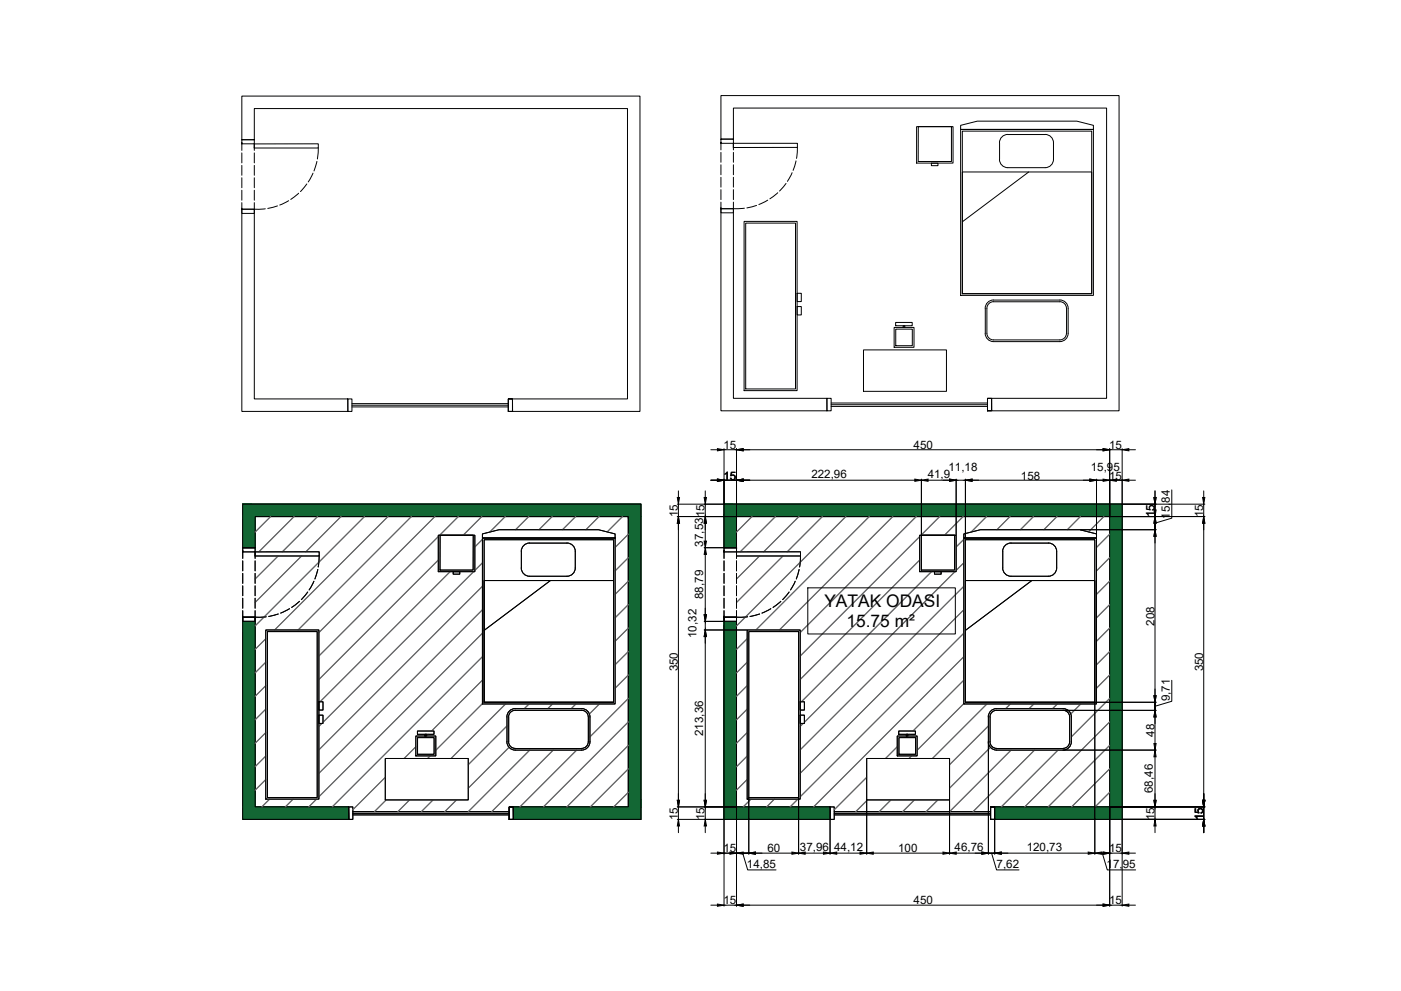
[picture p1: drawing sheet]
<svg xmlns="http://www.w3.org/2000/svg" width="594mm" height="420mm" viewBox="0 0 594 420" stroke-linecap="round" stroke-linejoin="round" font-family="sans-serif">
<!-- layer: DUVAR -->
<path d="M102.5 40.7h168.9v133.7h-54l-.1-5.3h48.8v-123.1h-158.3v13.2h-5.3zM305.7 40.5h168.8v133.7h-54v-5.3h48.7v-123.1h-158.2v13.2h-5.3zM102.5 88.7h5.3v80.4h39.7v5.3h-45zM305.7 88.5h5.3v80.4h39.6l.1 5.3h-45zM102.9 213.8h168.9v133.6h-54.1v-5.3h48.8v-123.1h-158.3v13.2h-5.3zM307 213.8h168.8v133.6h-54v-5.3h48.7v-123.1h-158.2v13.2h-5.3zM102.9 261.7h5.3v80.4h39.6l.1 5.3h-45zM307 261.7h5.3v80.4h39.6l.1 5.3h-45z" fill="none" stroke="#000" stroke-width=".42"/>
<!-- layer: PENCERE -->
<g fill="none" stroke="#000" stroke-width=".42">
<path d="M147.5 169.1h1.7v5.3h-1.7zM149.2 171.8h66.3M149.2 172.5h66.3M149.2 171.1h66.3M215.5 169.1h1.8v5.3h-1.8h1.8v-5.3h-1.8v5.3zM350.7 168.9h1.7v5.3h-1.7zM352.4 171.6h66.3M352.4 172.3h66.3M352.4 170.9h66.3M418.7 168.9h1.8v5.3h-1.8h1.8v-5.3h-1.8v5.3zM147.9 342.1h1.7v5.3h-1.7zM149.6 344.8h66.3"/>
<path d="M149.6 345.5h66.3M149.6 344.1h66.3M215.9 342.1h1.8v5.3h-1.8h1.8v-5.3h-1.8v5.3zM352 342.1h1.8v5.3h-1.8zM353.8 344.8h66.2M353.8 345.5h66.2M353.8 344.1h66.2M420 342.1h1.8v5.3h-1.8h1.8v-5.3h-1.8v5.3z"/>
</g>
<!-- layer: KAPI -->
<g fill="none" stroke="#000" stroke-width=".42">
<path d="M102.5 59.2h5.3v1.8h-5.3zM305.7 59h5.3v1.8h-5.3zM102.5 61h.1M102.5 61v2.8M102.5 64.8v4.3M102.5 70.1v4.2M102.5 75.4v4.2M107.8 61h27.2v1.8h-27.2zM107.8 61v2.8M107.8 64.8v4.3M107.8 70.1v4.2M107.8 75.4v4.2"/>
<path d="M130.1 78l-2.7 3.2M132.7 73.4l-2 3.7M134.4 68.4l-1.2 4.1M135 62.8l-.4 4.6M305.7 60.8h.1M305.7 60.8v2.8M305.7 64.6v4.2M305.7 69.9v4.2M305.7 75.2v4.1M311 60.8h27.1v1.7h-27.1zM311 60.8v2.8M311 64.6v4.2"/>
<path d="M311 69.9v4.2M311 75.2v4.1M333.3 77.8l-2.7 3.2M335.9 73.2l-2 3.7M337.5 68.2l-1.2 4M338.1 62.5l-.4 4.7M102.5 88.7h5.3v1.8h-5.3zM102.5 88.7h.1M102.5 80.7v4.2M102.5 85.9v2.8M107.8 85.9v2.8l4.7-.2M107.8 80.7v4.2"/>
<path d="M117.7 87.3l-4.1 1.1M122.4 85.1l-3.8 1.8M126.6 81.9l-3.3 2.7M305.7 88.5h5.3v1.7h-5.3zM305.7 88.5h.1M305.7 80.4v4.2M305.7 85.7v2.8M311 85.7v2.8l4.7-.2M311 80.4v4.2M320.8 87.1l-4.1 1.1M325.6 84.9l-3.8 1.8M329.8 81.7l-3.4 2.6"/>
<path d="M102.9 232.2h5.3v1.8h-5.3zM102.9 234h.1M102.9 234v2.7M102.9 237.8v4.2M108.2 234l27.2-.1v1.8h-27.2zM108.2 234v2.7M108.2 237.8v4.2M135.4 235.7l-.5 4.7M307 232.2h5.3v1.8h-5.3zM307 234h.1M307 234v2.7M307 237.8v4.2"/>
<path d="M312.3 234l27.1-.1v1.8h-27.1zM312.3 234v2.7M312.3 237.8v4.2M339.4 235.7l-.3 4.7M102.9 243.1v4.2M102.9 248.4v4.2M102.9 253.6v4.3M102.9 258.9v2.8M108.2 258.9v2.8l4.7-.2M108.2 243.1v4.2M108.2 248.4v4.2M108.2 253.6v4.3"/>
<path d="M122.8 258.1l-3.8 1.8M127 254.9l-3.3 2.6M130.5 251l-2.7 3.2M133.1 246.4l-2 3.7M134.8 241.4l-1.3 4.1M307 243.1v4.2M307 248.4v4.2M307 253.6v4.3M307 258.9v2.8M312.3 258.9v2.8l4.7-.2M312.3 243.1v4.2M312.3 248.4v4.2"/>
<path d="M312.3 253.6v4.3M326.9 258.1l-3.8 1.8M331.1 254.9l-3.3 2.6M334.6 251l-2.7 3.2M337.2 246.4l-2 3.7M338.9 241.4l-1.2 4.1M102.9 261.7h5.3v1.8h-5.3zM102.9 261.7h.1M118 260.3l-4.1 1M307 261.7h5.3v1.8h-5.3zM307 261.7h.1M322.1 260.3l-4.1 1"/>
</g>
<!-- layer: TEFRIS -->
<g fill="none" stroke="#000" stroke-width=".42">
<path d="M388.7 53.7h15.4v15.4h-15.4zM389.4 53.7h14.1v14.8h-14.1zM407.3 54.9h56.3v70.3h-56.3zM407.3 53.1l7.1-1.7h42.2l7 1.7v1.8h-56.3zM408.1 55.6h54.8v68.9h-54.8zM424.8 58l1.8-.9 16.6-.1a3.5 3.5 0 0 1 3.5 3.5v7.1a3.5 3.5 0 0 1-3.5 3.5h-15.9a3.5 3.5 0 0 1-3.4-3.5v-7.8zM394.9 69.2h2.8v1h-2.8zM408.1 72.9h54.8v51.6h-54.8zM436.2 72.9l-28.1 21.1M315.5 93.9h22.5v71.7h-22.5zM316.2 94.6h21.1v70.3h-21.1zM338 130h1.8v3.5h-1.8z"/>
<path d="M338 124.3h1.8v3.6h-1.8zM379.2 138.8h8.4v8.4h-8.4zM379.8 136.7h7v1.4h-7zM379.8 139.5h7.1v7.1h-7.1zM383 138.1h.7v.7h-.7zM418.8 128.2l1.1-.7 1.4-.3h28.1a3.5 3.5 0 0 1 3.5 3.5v10.6a3.5 3.5 0 0 1-3.5 3.5h-28.1a3.5 3.5 0 0 1-3.5-3.5v-10.6l.2-1.4zM419.5 128.5l1.8-.6h28.1l1.2 .3 1.3 1.3 .4 1.2-.1 10.6-.3 1.2-1.3 1.3-1.2 .3h-28.1l-1.2-.3-1.3-1.3-.3-1.2v-10.6l.3-1.2zM366.2 148.4h35.1v17.5h-35.1zM185.9 226.9h15.5v15.5h-15.5zM186.6 226.9h14.1l-.1 14.8h-14zM204.6 228.1h56.2v70.4h-56.2zM204.6 226.4l7-1.8h42.2l7 1.8v1.7h-56.2z"/>
<path d="M205.3 228.8h54.9v68.9h-54.9zM224.6 230.2a3.5 3.5 0 0 0-3.6 3.6l.1 7M224.6 230.3l15.8-.1a3.5 3.5 0 0 1 3.5 3.6v7M390 226.9h15.4v15.5h-15.4zM390.7 226.9h14.1v14.8h-14.1zM408.7 228.1h56.3v70.4h-56.3zM408.7 226.4l7-1.8h42.2l7.1 1.8v1.7h-56.3zM409.4 228.8h54.8v68.9h-54.8zM444.5 230.2a3.5 3.5 0 0 1 3.6 3.6v7M444.6 230.3l-15.9-.1a3.5 3.5 0 0 0-3.5 3.6v7M192.2 242.4h2.8v1h-2.8zM205.3 246.1h54.9v51.6h-54.9z"/>
<path d="M221 240.8a3.5 3.5 0 0 0 3.6 3.5M233.4 246.1l-28.1 21.2M243.9 240.8a3.5 3.5 0 0 1-3.5 3.5h-15.8M396.3 242.4h2.8v1h-2.8zM409.4 246.1h54.8v51.6h-54.8zM425.2 240.8a3.5 3.5 0 0 0 3.5 3.5h15.9M437.5 246.1l-28.1 21.2M448.1 240.8a3.5 3.5 0 0 1-3.6 3.5M112.7 267.1h22.5v71.7h-22.5zM113.4 267.8h21.1v70.3h-21.1zM316.8 267.1h22.5v71.7h-22.5zM317.5 267.8h21.1v70.3h-21.1z"/>
<path d="M135.2 297.5h1.8v3.5h-1.8zM339.3 297.5h1.8v3.5h-1.8zM135.2 303.2h1.8v3.5h-1.8zM176.3 312.1h8.5v8.4h-8.5zM177 309.9h7v1.4h-7zM177.1 312.7h7v7.1h-7zM180.2 311.3h.7v.8h-.7zM215.7 314.5l.6 1.7 .9 .8 1.3 .3M215.7 304v10.5M218.5 317.3h28.1M246.6 300.4a3.5 3.5 0 0 1 3.6 3.6v10.5a3.5 3.5 0 0 1-3.6 3.5M246.6 301.1l1.8 .6 .8 1 .3 1.3-.1 11.1-1 1.6-1.8 .6"/>
<path d="M246.6 300.5l-28.1-.1a3.5 3.5 0 0 0-3.6 3.5l.1 10.6a3.5 3.5 0 0 0 3.5 3.5h28.1M246.6 301.2l-28.1-.1-1.8 .6-.8 1-.2 1.2M339.3 303.2h1.8v3.5h-1.8zM380.5 312.1h8.4v8.4h-8.4zM381.1 309.9h7.1v1.4h-7.1zM381.2 312.7h7v7.1h-7zM384.3 311.3h.7v.8h-.7zM419.1 314.5a3.5 3.5 0 0 0 3.5 3.5M419.1 304v10.5M422.6 300.4a3.5 3.5 0 0 0-3.5 3.5M422.6 301.1l-1.8 .6-.7 1-.3 1.2 .1 11.2 .9 1.6 1.8 .6M422.6 300.5l28.2-.1a3.5 3.5 0 0 1 3.5 3.6v10.5a3.5 3.5 0 0 1-3.5 3.5h-28.2"/>
<path d="M422.6 301.2l28.2-.1 1.2 .3 1 .8 .5 1.1 .1 11.2-.6 1.7-1 .8-1.2 .3M422.6 317.3h28.2M163.4 321.6h35.2v17.5h-35.2zM367.5 321.6h35.1v17.5h-35.1z"/>
</g>
<!-- layer: HATCH -->
<g fill="#000" stroke="#000" stroke-width=".42">
<path d="M102.9 261.7v80.4zM102.9 261.7h5.3zM108.2 261.7v80.4zM307 261.7v80.4zM307 261.7h5.3zM312.3 261.7v80.4zM102.9 342.1v5.3zM147.8 342.1l.1 5.3zM307 342.1v5.3zM351.9 342.1l.1 5.3z"/>
<path d="M102.9 219l5.3 13.2v-13.2zM102.9 219l5.3 13.2h-5.3z"/>
<path d="M102.9 213.8l168.9 5.2v-5.2zM102.9 213.8l168.9 5.2h-168.9z"/>
<path d="M266.5 219l5.3 123.1v-123.1zM266.5 219l5.3 123.1h-5.3z"/>
<path d="M307 219l5.3 13.2v-13.2zM307 219l5.3 13.2h-5.3z"/>
<path d="M307 213.8l168.8 5.2v-5.2zM307 213.8l168.8 5.2h-168.8z"/>
<path d="M470.5 219l5.3 123.1v-123.1zM470.5 219l5.3 123.1h-5.3z"/>
<path d="M102.9 263.5l5.3 78.6v-78.6zM102.9 263.5l5.3 78.6h-5.3z"/>
<path d="M307 263.5l5.3 78.6v-78.6zM307 263.5l5.3 78.6h-5.3z"/>
<path d="M102.9 342.1l45 5.3-.1-5.3zM102.9 342.1l45 5.3h-45z"/>
<path d="M217.7 342.1l54.1 5.3v-5.3zM217.7 342.1l54.1 5.3h-54.1z"/>
<path d="M307 342.1l45 5.3-.1-5.3zM307 342.1l45 5.3h-45z"/>
<path d="M421.8 342.1l54 5.3v-5.3zM421.8 342.1l54 5.3h-54z"/>
</g>
<g fill="#136734" stroke="#136734" stroke-width=".42">
<path d="M102.9 213.8l168.9 5.2v-5.2zM102.9 213.8l168.9 5.2h-168.9z"/>
<path d="M102.9 219l5.3 13.2v-13.2zM102.9 219l5.3 13.2h-5.3z"/>
<path d="M266.5 219l5.3 123.1v-123.1zM266.5 219l5.3 123.1h-5.3z"/>
<path d="M102.9 263.5l5.3 78.6v-78.6zM102.9 263.5l5.3 78.6h-5.3z"/>
<path d="M217.7 342.1l54.1 5.3v-5.3zM217.7 342.1l54.1 5.3h-54.1z"/>
<path d="M102.9 342.1l45 5.3-.1-5.3zM102.9 342.1l45 5.3h-45z"/>
<path d="M102.9 213.8l168.9 5.2v-5.2zM102.9 213.8l168.9 5.2h-168.9z"/>
<path d="M102.9 219l5.3 13.2v-13.2zM102.9 219l5.3 13.2h-5.3z"/>
<path d="M266.5 219l5.3 123.1v-123.1zM266.5 219l5.3 123.1h-5.3z"/>
<path d="M217.7 342.1l54.1 5.3v-5.3zM217.7 342.1l54.1 5.3h-54.1z"/>
<path d="M307 213.8l168.8 5.2v-5.2zM307 213.8l168.8 5.2h-168.8z"/>
<path d="M307 219l5.3 13.2v-13.2zM307 219l5.3 13.2h-5.3z"/>
<path d="M470.5 219l5.3 123.1v-123.1zM470.5 219l5.3 123.1h-5.3z"/>
<path d="M307 263.5l5.3 78.6v-78.6zM307 263.5l5.3 78.6h-5.3z"/>
<path d="M421.8 342.1l54 5.3v-5.3zM421.8 342.1l54 5.3h-54z"/>
<path d="M307 342.1l45 5.3-.1-5.3zM307 342.1l45 5.3h-45z"/>
<path d="M307 213.8l168.8 5.2v-5.2zM307 213.8l168.8 5.2h-168.8z"/>
<path d="M307 219l5.3 13.2v-13.2zM307 219l5.3 13.2h-5.3z"/>
<path d="M470.5 219l5.3 123.1v-123.1zM470.5 219l5.3 123.1h-5.3z"/>
<path d="M421.8 342.1l54 5.3v-5.3zM421.8 342.1l54 5.3h-54z"/>
</g>
<g fill="none" stroke="#636466" stroke-width=".42">
<path d="M114.7 219l-6.5 6.5M114.8 219l-6.6 6.7M124.6 219l-14.9 15M124.8 219l-15 15M134.6 219l-15 15M134.7 219l-14.9 15M144.5 219l-14.9 15M144.7 219l-15 15M154.5 219l-46.3 46.3M154.6 219l-46.4 46.4M164.6 219l-48.2 48.1M174.4 219l-48.1 48.1"/>
<path d="M174.5 219l-48 48.1M184.3 219l-49.1 49.1M184.5 219l-49.3 49.3M194.3 219l-7.9 7.9M194.4 219l-7.9 7.9M204.2 219l-7.9 7.9M204.4 219l-7.9 7.9M214.2 219l-6.6 6.6M214.3 219l-6.5 6.6M224.1 219l-5.6 5.6M224.3 219l-5.6 5.6M234.1 219l-5.6 5.6"/>
<path d="M234.2 219l-5.6 5.6M244.2 219l-5.8 5.6M253.9 219l-5.5 5.6M254.1 219l-5.6 5.6M263.9 219l-6.5 6.5M264 219l-6.5 6.5M318.8 219l-6.5 6.5M319 219l-6.7 6.7M328.7 219l-14.9 15M328.9 219l-15 15M338.7 219l-15 15M338.9 219l-15 15"/>
<path d="M348.6 219l-14.9 15M348.8 219l-14.9 15M358.6 219l-46.3 46.3M358.7 219l-46.4 46.4M368.5 219l-48 48.1M368.7 219l-48.1 48.1M378.5 219l-48.1 48.1M378.6 219l-48 48.1M388.4 219l-49.1 49.1M388.6 219l-49.3 49.3M398.4 219l-7.9 7.9M398.5 219l-7.9 7.9"/>
<path d="M408.3 219l-7.9 7.9M408.5 219l-7.9 7.9M418.3 219l-6.6 6.6M418.4 219l-6.5 6.6M428.2 219l-5.5 5.6M428.3 219l-5.5 5.6M438.3 219l-5.7 5.6M448.1 219l-5.5 5.6M448.2 219l-5.5 5.6M458.1 219l-5.6 5.6M458.2 219l-5.6 5.6M468 219l-6.5 6.5"/>
<path d="M468.1 219l-6.4 6.5M117.9 235.7l-9.7 9.7M118 235.7l-9.8 9.8M127.8 235.7l-19.6 19.7M127.9 235.7l-19.7 19.8M185.9 227.4l-50.7 50.7M185.9 237.4l-50.7 50.6M185.9 227.6l-50.7 50.6M185.9 237.5l-50.7 50.7M204.6 228.6l-3.2 3.2M204.6 238.6l-3.2 3.2M204.6 228.7l-3.2 3.3"/>
<path d="M204.6 238.7l-3.2 3.2M266.5 226.4l-5.7 5.8M266.5 236.4l-5.7 5.6M266.5 236.5l-5.7 5.6M322 235.7l-9.7 9.7M322.1 235.7l-9.8 9.8M332.1 235.7l-19.8 19.8M390 227.4l-50.7 50.7M390 237.4l-50.7 50.6M390 227.6l-50.7 50.6M390 237.5l-50.7 50.7M408.7 228.6l-3.3 3.4"/>
<path d="M408.7 238.6l-3.3 3.2M408.7 238.7l-3.3 3.2M470.5 226.4l-5.5 5.6M470.5 236.4l-5.5 5.6M470.5 226.5l-5.5 5.7M470.5 236.5l-5.5 5.6M190.8 242.4l-55.1 55.1M190.9 242.4l-55.1 55.1M200.9 242.4l-63.9 63.9M204.6 248.5l-69.4 69.4M204.6 258.5l-69.4 69.3M204.6 258.6l-69.4 69.3"/>
<path d="M204.6 248.6l-69.4 69.4M266.5 246.3l-5.7 5.6M266.5 256.3l-5.7 5.5M266.5 256.4l-5.7 5.6M266.5 246.4l-5.7 5.7M394.9 242.4l-55.2 55.1M395.1 242.4l-55.2 55.1M404.8 242.4l-63.7 63.8M405 242.4l-63.9 63.9M408.7 248.5l-69.4 69.4M408.7 258.5l-69.4 69.3M408.7 248.6l-69.4 69.4"/>
<path d="M408.7 258.6l-69.4 69.3M470.5 246.3l-5.5 5.6M470.5 256.3l-5.5 5.5M470.5 246.4l-5.5 5.7M470.5 256.4l-5.5 5.6M112.7 270.7l-4.5 4.6M112.7 270.9l-4.5 4.5M204.6 268.4l-69.4 69.3M204.6 278.4l-63.8 63.7M204.6 268.5l-69.4 69.4M204.6 278.5l-63.7 63.6M266.5 266.2l-5.7 5.6"/>
<path d="M266.5 276.2l-5.7 5.5M266.5 266.3l-5.7 5.7M266.5 276.3l-5.7 5.6M316.8 270.7l-4.5 4.6M316.8 270.9l-4.5 4.5M408.7 268.4l-69.4 69.3M408.7 278.4l-63.8 63.7M408.7 268.5l-69.4 69.4M408.7 278.5l-63.6 63.6M470.5 266.2l-5.5 5.6M470.5 276.2l-5.5 5.5M470.5 266.3l-5.5 5.7"/>
<path d="M470.5 276.3l-5.5 5.6M112.7 280.7l-4.5 4.5M112.7 290.6l-4.5 4.6M112.7 280.8l-4.5 4.5M112.7 290.8l-4.5 4.5M204.6 288.3l-21.7 21.6M204.6 288.4l-21.5 21.5M204.6 298.3l-19.8 19.7M204.6 298.4l-19.8 19.7M214.3 298.5l-23.1 23.1M214.5 298.5l-23.2 23.1M224.3 298.5l-2 2"/>
<path d="M224.4 298.5l-2 2M234.2 298.5l-2 2M234.4 298.5l-2.1 2M244.2 298.5l-2 2M244.3 298.5l-2 2M254.2 298.5l-4.2 4.2M266.5 286.1l-5.7 5.6M266.5 296.1l-16.3 16.2M266.5 286.2l-5.7 5.7M266.5 296.2l-16.3 16.3M316.8 280.7l-4.5 4.6M316.8 290.6l-4.5 4.6"/>
<path d="M316.8 290.8l-4.5 4.5M408.7 288.3l-21.6 21.6M408.7 298.3l-19.8 19.8M408.7 288.4l-21.5 21.5M418.4 298.5l-23.1 23.1M418.6 298.5l-23.2 23.1M428.4 298.5l-2 2M428.5 298.5l-2 2M438.3 298.5l-2 2M438.5 298.5l-2 2M448.3 298.5l-2.1 2M448.4 298.5l-2 2"/>
<path d="M458.4 298.5l-4.3 4.2M470.5 286.1l-5.5 5.6M470.5 296.1l-16.2 16.2M470.5 286.2l-5.5 5.7M470.5 296.2l-16.2 16.3M112.7 300.6l-4.5 4.5M112.7 300.7l-4.5 4.5M112.7 310.5l-4.5 4.6M112.7 310.7l-4.5 4.5M136.5 306.7l-1.3 1.3M176.3 316.5l-5 5.1M176.3 316.7l-4.9 4.9"/>
<path d="M181.5 311.3l-.6 .7M181.7 311.3l-.8 .8M215 307.7l-16.4 16.5M215 307.9l-16.4 16.4M215.8 316.8l-17.2 17.3M215.9 316.9l-17.3 17.3M224.6 318l-26.1 26.1M224.7 318l-26.1 26.1M234.5 318l-26 26.1M234.7 318l-26.1 26.1M244.4 318l-24 24.1M244.6 318l-24.1 24.1"/>
<path d="M266.5 306l-36.2 36.1M266.5 315.9l-26.2 26.2M266.5 306.1l-36 36M266.5 316.1l-26.1 26M316.8 300.6l-4.5 4.5M316.8 310.5l-4.5 4.6M316.8 300.7l-4.5 4.5M316.8 310.7l-4.5 4.5M340.5 306.7l-1.2 1.2M340.7 306.7l-1.4 1.3M380.5 316.5l-5.1 5.1M380.5 316.7l-4.9 4.9"/>
<path d="M385.6 311.3l-.6 .7M385.8 311.3l-.7 .8M419.1 307.7l-16.5 16.5M419.1 307.9l-16.5 16.4M420 316.8l-17.4 17.3M420 316.9l-17.4 17.3M428.7 318l-26.1 26.1M428.8 318l-26 26.1M438.6 318l-26 26.1M438.8 318l-26.1 26.1M448.6 318l-24.1 24.1M448.7 318l-24 24.1"/>
<path d="M470.5 306l-36.1 36.1M470.5 315.9l-26.1 26.2M470.5 306.1l-35.9 36M470.5 316.1l-26 26M112.7 320.5l-4.5 4.5M112.7 330.4l-4.5 4.6M112.7 330.6l-4.5 4.5M112.7 320.6l-4.5 4.5M114.3 338.8l-3.3 3.3M114.4 338.8l-3.3 3.3M124.2 338.8l-3.3 3.3M124.3 338.8l-3.3 3.3"/>
<path d="M134.3 338.8l-3.4 3.3M163.4 329.5l-13.8 13.8M163.4 329.6l-13.8 13.8M163.7 339.1l-5 5M163.8 339.1l-5 5M173.6 339.1l-4.9 5M173.8 339.1l-5 5M182.3 320.5l-1.1 1.1M182.5 320.5l-1.1 1.1M183.6 339.1l-5 5M183.7 339.1l-5 5M193.5 339.1l-4.9 5"/>
<path d="M193.6 339.1l-4.9 5M266.5 325.9l-16.3 16.2M266.5 335.8l-6.3 6.3M266.5 326l-16.1 16.1M266.5 336l-6.2 6.1M316.8 320.5l-4.5 4.5M316.8 330.4l-4.5 4.6M316.8 320.6l-4.5 4.5M316.8 330.6l-4.5 4.5M318.4 338.8l-3.3 3.3M318.5 338.8l-3.3 3.3M328.3 338.8l-3.3 3.3"/>
<path d="M328.4 338.8l-3.2 3.3M338.3 338.8l-3.3 3.3M338.4 338.8l-3.3 3.3M367.5 329.5l-13.7 13.8M367.5 329.6l-13.7 13.8M367.8 339.1l-5 5M367.9 339.1l-4.9 5M377.7 339.1l-4.9 5M377.9 339.1l-5 5M386.4 320.5l-1 1.1M386.6 320.5l-1.1 1.1M387.7 339.1l-5 5"/>
<path d="M387.8 339.1l-4.9 5M397.6 339.1l-4.9 5M397.8 339.1l-5 5M470.5 325.9l-16.2 16.2M470.5 335.8l-6.2 6.3M470.5 336l-6.1 6.1"/>
</g>
<!-- layer: OLCU -->
<g fill="none" stroke="#000" stroke-width=".42">
<path d="M301.4 190.7h2.8M307 190.2v23.3M307 190.7h5.3M312.3 190.2v28.6M315.1 190.7h152.7M470.5 190.2v28.6M470.5 190.7h5.3M475.8 190.2v23.3M478.7 190.7h2.8M287.2 213.8h19.6M287.2 219h24.9M287.7 208.1v2.8"/>
<path d="M287.7 213.8v5.2M299.1 208.1v2.8M299.1 213.8v5.2M301.4 203.6h2.8M307 203.6h5.3M315.1 203.6h72.8M390.7 203.2v23.5M393.5 203.6h9.1M405.4 203.6h4M405.4 203.2v23.5M409.4 203.2v25.4M412.2 203.6h49.9"/>
<path d="M465 203.6h11.2M465 203.2v24.7M470.8 219h40.1M476.1 213.8h34.8M478.7 203.6h2.8M489.8 219v5.6v-5.6M489.8 208.1v2.8M489.8 213.4v5.6M496.9 207.7v12l-7.1 2.1M510.4 208.1v2.8M510.4 213.8v5.2M287.7 221.8v117.5"/>
<path d="M298.6 232.2h8.2M299.1 221.8v7.6M299.1 235v25.6M458.1 224.6h32.1M489.8 221.8v2.8M489.8 227.4v67.6M510.4 221.8v117.5M342.5 249.2h62.6v19.6h-62.6zM298.6 267.1h18M298.6 263.5h8.2M299.1 263.5v3.6M299.1 269.9v69.4"/>
<path d="M464.2 298v64.1M464.5 297.7h25.7M489.8 297.7v3.5v-3.5M496.9 288.4v8.9l-7.1 2.1M419.1 314.8v47.3M451 301.2h39.2M451 318h39.2M489.8 304v11.2M317.5 338.3v23.8M338.6 338.3v23.8M367.5 339.4v22.7M402.6 339.4v22.7"/>
<path d="M489.8 320.9v18.4M287.2 342.1h24.9M287.2 347.4h19.6M287.7 342.1v5.3M287.7 350.2v2.8M299.1 342.1v5.3M299.1 350.2v2.8M307 347.6v36.6M312.3 342.3v41.9M352 347.6v14.5M421.8 347.6v14.5M470.5 342.3v41.9"/>
<path d="M470.8 342.1h40.1M475.8 347.6v36.6M476.1 347.4h34.8M489.8 342.1v5.3M489.8 350.2v2.8M510.4 342.1v5.3M510.4 350.2v2.8M301.4 361.7h2.8M306.7 361.7h5.6M314.9 361.7l2.1 7.1h12.1M315.1 361.7h2.8M317.5 361.7h-5.2h5.2"/>
<path d="M320.4 361.7h15.4M341.4 361.7h7.8M354.8 361.7h9.9M370.3 361.7h29.6M405.5 361.7h10.8M420.5 361.7l2.1 7.1h9.5M421.8 361.7h-2.7h2.7M424.6 361.7h36.8M465 361.7h2.8M467.4 361.7l2.1 7.1h12.1M470.5 361.7h5.3M478.7 361.7h2.8"/>
<path d="M301.4 383.8h2.8M307 383.8h5.3M315.1 383.8h152.7M470.5 383.8h5.3M478.7 383.8h2.8"/>
</g>
<g fill="#000" stroke="#000" stroke-width=".42">
<path d="M304.2 190.2l2.8 .5-2.8 .4zM312.3 190.7l2.8-.5v.9zM467.8 190.2l2.7 .5-2.7 .4zM475.8 190.7l2.9-.5v.9zM287.2 210.9h.9l-.4 2.9zM298.6 210.9h1l-.5 2.9zM304.2 203.1l2.8 .5-2.8 .5zM312.3 203.6l2.8-.5v1zM387.9 203.1l2.8 .5-2.8 .5zM390.7 203.6l2.8-.5v1zM402.6 203.1l2.8 .5-2.8 .5zM409.4 203.6l2.8-.5v1z"/>
<path d="M462.1 203.1l2.9 .5-2.9 .5zM467.8 203.1l2.7 .5-2.7 .5zM470.5 203.6l2.9-.5v1zM475.8 203.6l2.9-.5v1zM489.3 210.9h.9l-.4 2.9zM489.3 216.2h.9l-.4 2.8zM510 210.9h.9l-.5 2.9zM287.7 219l.4 2.8h-.9zM299.1 232.2l.5 2.8h-1zM298.6 229.4h1l-.5 2.8zM299.1 219l.5 2.8h-1zM489.8 219l.4 2.8h-.9z"/>
<path d="M489.8 224.6l.4 2.8h-.9zM510.4 219l.5 2.8h-.9zM299.1 267.1l.5 2.8h-1zM298.6 260.6h1l-.5 2.9zM489.3 295h.9l-.4 2.7zM489.8 301.2l.4 2.8h-.9zM489.3 315.2h.9l-.4 2.8zM287.2 339.3h.9l-.4 2.8zM298.6 339.3h1l-.5 2.8zM489.8 318l.4 2.9h-.9zM489.3 339.3h.9l-.4 2.8zM510 339.3h.9l-.5 2.8z"/>
<path d="M287.7 347.4l.4 2.8h-.9zM299.1 347.4l.5 2.8h-1zM489.8 347.4l.4 2.8h-.9zM510.4 347.4l.5 2.8h-.9zM304.2 361.2l2.8 .5-2.8 .5zM309.5 361.2l2.8 .5-2.8 .5zM312.3 361.7l2.8-.5v1zM317.5 361.7l2.9-.5v1zM335.8 361.2l2.8 .5-2.8 .5zM338.6 361.7l2.8-.5v1zM349.2 361.2l2.8 .5-2.8 .5zM352 361.7l2.8-.5v1z"/>
<path d="M364.7 361.2l2.8 .5-2.8 .5zM367.5 361.7l2.8-.5v1zM399.9 361.2l2.7 .5-2.7 .5zM402.6 361.7l2.9-.5v1zM416.3 361.2l2.8 .5-2.8 .5zM421.8 361.7l2.8-.5v1zM461.4 361.2l2.8 .5-2.8 .5zM464.2 361.7l2.9-.5v1zM467.8 361.2l2.7 .5-2.7 .5zM475.8 361.7l2.9-.5v1zM304.2 383.3l2.8 .5-2.8 .4zM312.3 383.8l2.8-.5v.9z"/>
<path d="M467.8 383.3l2.7 .5-2.7 .4zM475.8 383.8l2.9-.5v.9z"/>
</g>
<g font-size="7.4">
<text x="349.6" y="257.2">YATAK ODASI</text>
<text x="358.9" y="266">15.75 m²</text>
</g>
<g font-size="4.9">
<text x="306.8" y="190.4">15</text>
<text x="387.4" y="190.4">450</text>
<text x="470.3" y="190.4">15</text>
<text x="306.8" y="203.3">15</text>
<text x="344.1" y="202.7">222,96</text>
<text x="393.4" y="202.7">41,9</text>
<text x="402.2" y="199.8">11,18</text>
<text x="432.9" y="203.3">158</text>
<text x="462.5" y="199.8">15,95</text>
<text x="470.3" y="203.3">15</text>
<text x="287.4" y="219.3" transform="rotate(-90 287.4 219.3)">15</text>
<text x="489.5" y="219.3" transform="rotate(-90 489.5 219.3)">15</text>
<text x="496" y="220" transform="rotate(-90 496 220)">15,84</text>
<text x="510.2" y="219.3" transform="rotate(-90 510.2 219.3)">15</text>
<text x="298.2" y="231.7" transform="rotate(-90 298.2 231.7)">37,5315</text>
<text x="298.2" y="254" transform="rotate(-90 298.2 254)">88,79</text>
<text x="489.5" y="265.2" transform="rotate(-90 489.5 265.2)">208</text>
<text x="295.3" y="270.5" transform="rotate(-90 295.3 270.5)">10,32</text>
<text x="287.4" y="284.7" transform="rotate(-90 287.4 284.7)">350</text>
<text x="510.2" y="284.7" transform="rotate(-90 510.2 284.7)">350</text>
<text x="496" y="297.3" transform="rotate(-90 496 297.3)">9,71</text>
<text x="298.2" y="312.1" transform="rotate(-90 298.2 312.1)">213,36</text>
<text x="489.5" y="312.3" transform="rotate(-90 489.5 312.3)">48</text>
<text x="488.9" y="336.2" transform="rotate(-90 488.9 336.2)">68,46</text>
<text x="287.4" y="347.7" transform="rotate(-90 287.4 347.7)">15</text>
<text x="298.8" y="347.7" transform="rotate(-90 298.8 347.7)">15</text>
<text x="489.5" y="347.7" transform="rotate(-90 489.5 347.7)">15</text>
<text x="510.2" y="347.7" transform="rotate(-90 510.2 347.7)">15</text>
<text x="306.8" y="361.4">15</text>
<text x="325.4" y="361.4">60</text>
<text x="339.2" y="360.8">37,96</text>
<text x="353.7" y="360.8">44,12</text>
<text x="380.8" y="361.4">100</text>
<text x="404.8" y="360.8">46,76</text>
<text x="435.4" y="360.8">120,73</text>
<text x="470.3" y="361.4">15</text>
<text x="316.8" y="367.9">14,85</text>
<text x="422.6" y="367.9">7,62</text>
<text x="469.2" y="367.9">17,95</text>
<text x="306.8" y="383.5">15</text>
<text x="387.4" y="383.5">450</text>
<text x="470.3" y="383.5">15</text>
</g>
</svg>
